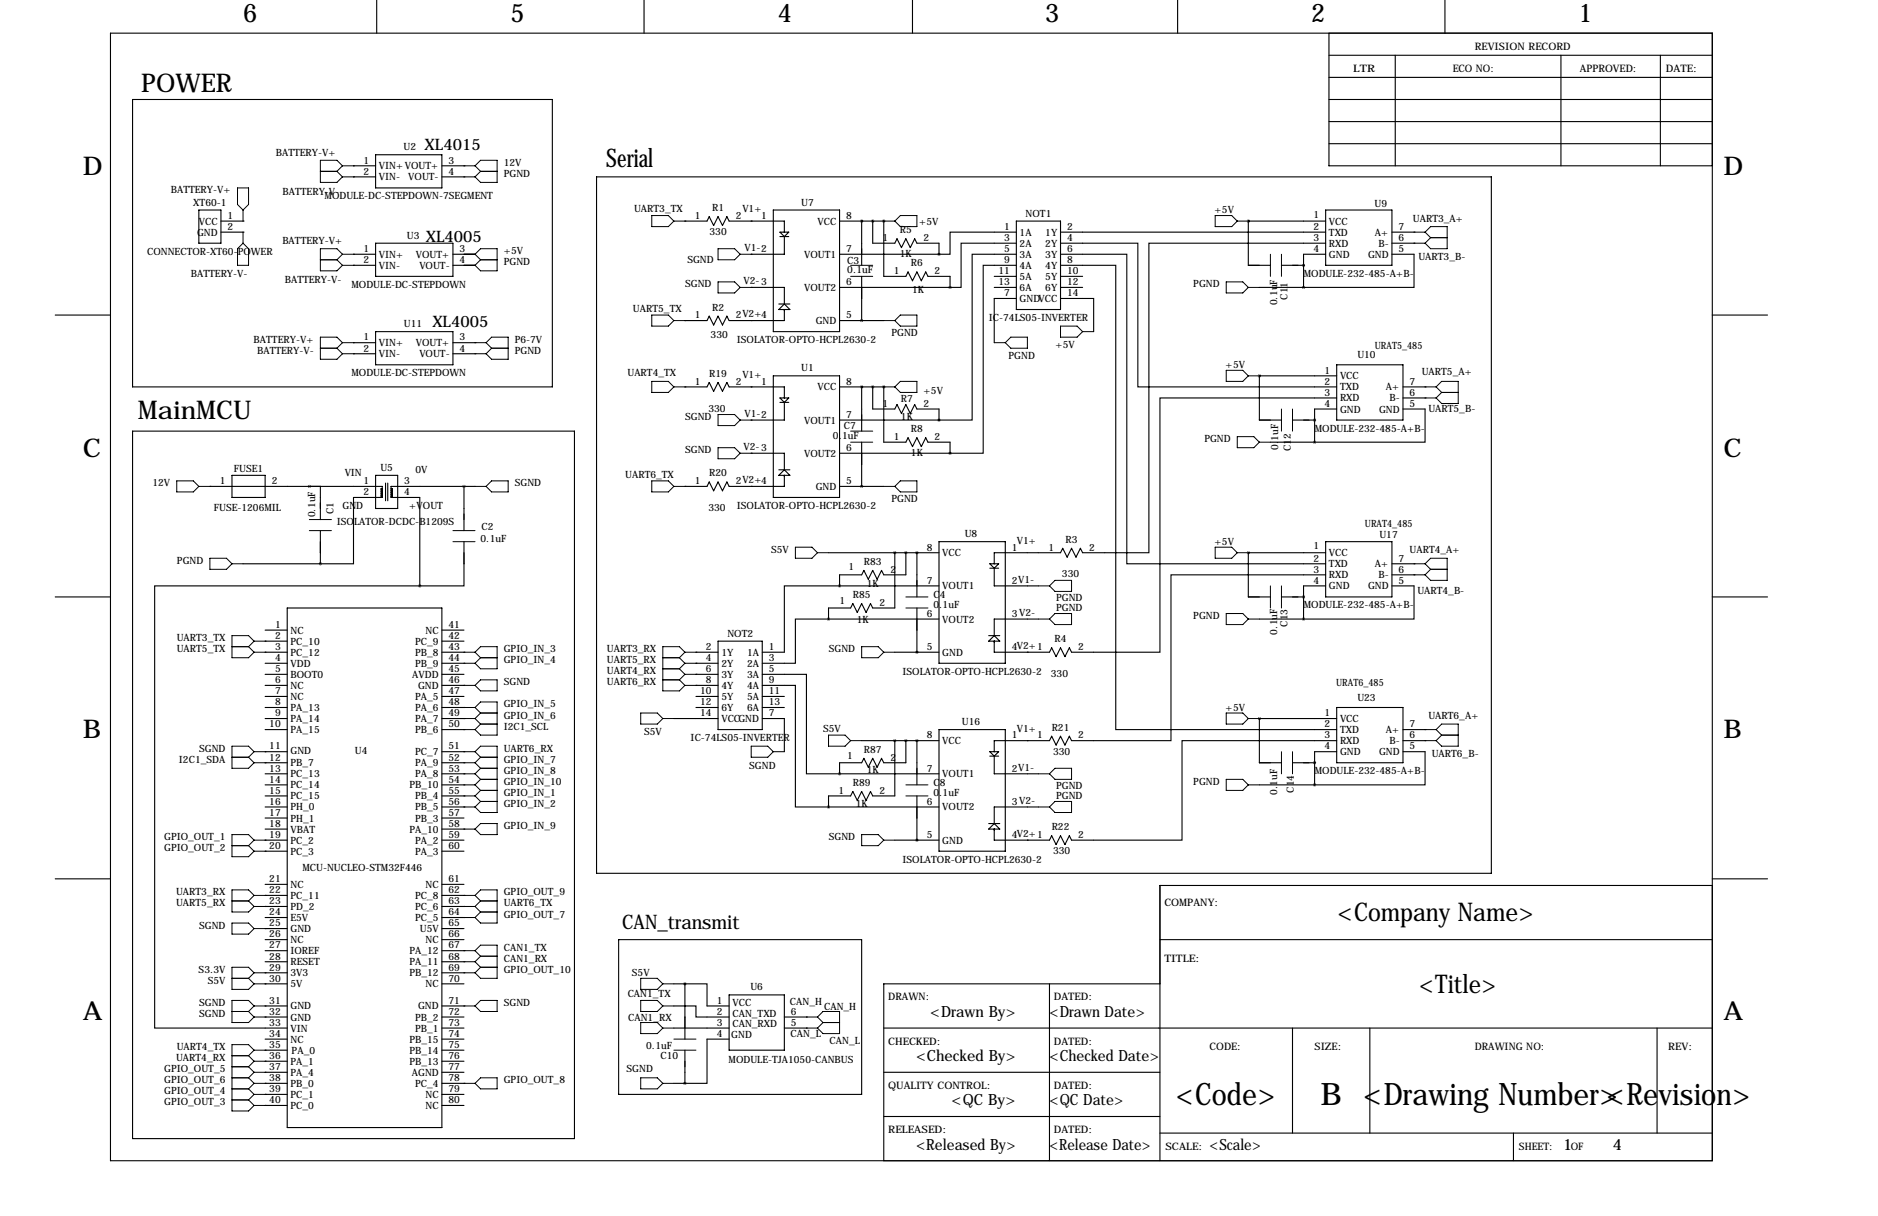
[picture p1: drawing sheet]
<svg xmlns="http://www.w3.org/2000/svg" width="432mm" height="279mm" viewBox="0 0 432 279" stroke-linecap="round" stroke-linejoin="round" font-family="sans-serif">
<g fill="none" stroke="#000" stroke-width=".25">
<path d="M86.6 0v7.6M148.1 0v7.6M209.8 0v7.6M270.8 0v7.6M332.2 0v7.6M25.4 7.6h368.3v259.1h-368.3zM305.6 12.7h88.1M305.6 17.8h88.1M305.6 7.6v30.5h88.1M320.8 12.7v25.4M358.9 12.7v25.4M381.8 12.7v25.4"/>
<path d="M30.5 22.9h96.5v66h-96.5zM81.3 38.1h.1M81.3 38.1h5.1M86.4 35.6h15.2v7.6h-15.2zM101.6 38.1h5.1M106.7 38.1h.1M305.6 22.9h88.1M305.6 27.9h88.1M305.6 33h88.1M45.7 48.3h5.1v7.6h-5.1zM50.8 50.8h5.1M50.8 53.3h5.1"/>
<path d="M55.9 50.8h.1M55.9 53.3h.1M81.3 58.4h.1M81.3 40.6h.1M81.3 40.6h5.1M81.3 58.4h5.1M86.4 55.9h17.7v7.6h-17.7zM101.6 40.6h5.1M104.1 58.4h5.1M106.7 40.6h.1M137.2 40.6h205.7v160.1h-205.7zM157.5 50.8h.1"/>
<path d="M157.5 50.8h5.1l.5-1 1 2 1-2 1 2 1-2 .5 1h12.7v2.5M172.7 58.4h.1M172.7 50.8h.1M177.8 48.3h15.2v27.9h-15.2zM179.3 53.3h2.1l-1.1 1.1zM179.3 54.4h2.1M180.3 54.4v4h-7.6M193 58.4h22.9M193 50.8h10.2M198.1 50.8h.1M198.1 50.8v10.2M200.7 50.8v5.1h5l.5-1 1.1 2 1-2 1 2 1-2 .5 1h5.1v2.5"/>
<path d="M203.2 50.8h.1M203.2 50.8v12.7h5.1l.5-1 1 2 1-2 1 2 1.1-2 .5 1h5v2.5M233.7 53.3h-15.3v5.1h-2.5M233.7 55.9h-12.7v10.1h-2.6M233.7 58.4h-10.2v38.1h-7.6M233.7 50.8h10.1v20.3h-10.1zM243.8 55.9h17.8v33h45.7M243.8 58.4h15.3v71.1h45.7M243.8 53.3h61M287 50.8h.1M287 50.8v10.2h5.1M287 50.8h17.8"/>
<path d="M304.8 55.9h-40.6v71.1h-15.3l-.5-1-1 2-1-2-1 2-1.1-2-.5 1h-15.2v2.5M304.8 58.4h-5.1v7.6M304.8 48.3h15.2v12.7h-15.2zM320 58.4h5.1v7.6h-25.4M320 55.9h5.1M320 53.3h5.1M325.1 53.3h.1M325.1 55.9h.1M12.7 72.4h12.7M81.3 61h.1M81.3 78.7h.1M81.3 61h5.1"/>
<path d="M81.3 78.7h5.1M86.4 76.2h17.7v7.6h-17.7zM104.1 61h5.1M104.1 78.7h5.1M109.2 78.7h.1M157.5 73.7h.1M172.7 66h.1M172.7 73.7h.1M172.7 66h7.6v3.8M179.1 71.1l1.2-1.3 1.3 1.3zM179.1 69.8h2.5M180.3 71.1v2.6h-12.7l-.5-1.1-1 2.1-1-2.1-1 2.1-1-2.1-.5 1.1h-5.1"/>
<path d="M193 73.7h10.2M193 66h25.4M198.1 73.7h.1M198.1 63.5v10.2M228.6 63.5h5.1M228.6 66h5.1M233.7 61h-7.6v43.1h-7.7M233.7 68.6h-5.1v10.1M243.8 68.6h7.7v7.6M243.8 61h12.7v106.6h50.8M243.8 63.5h5.1M243.8 66h5.1"/>
<path d="M289.6 66h10.1M294.6 61h5.1M299.7 61h.1M393.7 72.4h12.7M30.5 99.1h101.6v162.5h-101.6zM81.3 81.3h.1M81.3 81.3h5.1M104.1 81.3h5.1M109.2 81.3h.1M157.5 88.9h.1M157.5 88.9h5.1l.5-1 1 2 1-2 1 2 1-2 .5 1h12.7v2.5M172.7 96.5h.1"/>
<path d="M172.7 88.9h.1M177.8 86.4h15.2v27.9h-15.2zM179.3 91.4h2.1l-1.1 1.1zM179.3 92.5h2.1M180.3 92.5v4h-7.6M193 88.9h10.2M193 96.5h22.9M198.1 88.9h.1M198.1 88.9v10.2M200.7 88.9v5.1h5l.5-1 1.1 2 1-2 1 2 1-2 .5 1h5.1v2.5M203.2 88.9h.1M203.2 88.9v12.7h5.1l.5-1 1 2 1-2 1 2 1.1-2 .5 1h5v2.5"/>
<path d="M289.6 86.4h.1M289.6 86.4v10.1h5M289.6 86.4h17.7M297.2 96.5h5.1M302.3 96.5h.1M307.3 91.4h-40.6v58.5h-20.3l-.5-1.1-1 2.1-1.1-2.1-1 2.1-1-2.1-.5 1.1h-12.7v-2.6M307.3 83.8h15.3v12.7h-15.3zM307.3 94h-5v7.6M322.6 94h5.1v7.6h-25.4M322.6 88.9h5.1M322.6 91.4h5.1M327.7 88.9h.1"/>
<path d="M327.7 91.4h.1M48.3 111.8h.1M48.3 111.8h39.6v.5h-.3v.2h.3v.3h-.3v.2h.3v.3h-.3v.2h.3l-.3 .5h.3v.3h-6.6v15.2h-7.6M53.3 109.2h7.7v5.1h-7.7zM71.1 111.8h2.6v7.6M86.4 109.2h5v7.6h-5zM88.6 111v4.1M89.2 111v4.1M106.7 111.8v10.1M109.2 111.8h-19.3v.5h.3v.2h-.3v.3h.3v.2h-.3v.3h.3v.2h-.3l.3 .5h-.3v.3h6.6v20.3M157.5 111.8h.1M172.7 104.1h.1"/>
<path d="M172.7 111.8h.1M172.7 104.1h7.6v3.8M179.1 107.9h2.5M180.3 107.9l1.3 1.3h-2.5zM180.3 109.2v2.6h-12.7l-.5-1.1-1 2.1-1-2.1-1 2.1-1-2.1-.5 1.1h-5.1M193 111.8h10.2M193 104.1h25.4M198.1 111.8h.1M198.1 101.6v10.2M292.1 101.6h10.2M12.7 137.2h12.7M55.9 129.5h17.8"/>
<path d="M66 139.7h35.6v119.4h-35.6zM73.7 121.9v7.6M96.5 134.6h-60.9v101.6h30.4M106.7 124.5v10.1h-10.2M190.5 127h25.4M193 134.6h-12.7v15.3h-5M193 134.6h22.9M205.7 127v12.7h-5l-.5-1-1.1 2-1-2-1 2-1-2-.5 1h-5.1v2.5M208.3 127v5.1h-5.1l-.5-1-1 2-1-2-1.1 2-1-2-.5 1h-5.1v2.5M210.8 127h.1M210.8 127v10.2M210.8 139.7v10.2"/>
<path d="M215.9 124.5h15.2v27.9h-15.2zM227.6 129.5h2l-1 1.1zM227.6 130.6h2M228.6 130.6v4h10.2M287 127h.1M287 127v10.2h5.1M287 127h17.8M294.6 137.2h5.1M299.7 137.2h.1M304.8 132.1h-35.6v38.1h-22.8l-.5-1-1 2-1.1-2-1 2-1-2-.5 1h-12.7v2.5M304.8 124.5h15.2v12.7h-15.2zM304.8 134.6h-5.1v7.6"/>
<path d="M320 134.6h5.1v7.6h-25.4M320 129.5h5.1M320 132.1h5.1M325.1 129.5h.1M325.1 132.1h.1M393.7 137.2h12.7M61 147.3h.1M61 149.9h.1M61 144.8h5M61 147.3h5M61 149.9h5M61 152.4h5"/>
<path d="M61 154.9h5M61 157.5h5M101.6 144.8h5.1M101.6 147.3h5.1M101.6 149.9h5.1M101.6 152.4h5.1M101.6 154.9h5.1M101.6 157.5h5.1M106.7 157.5h.1M106.7 149.9h.1M106.7 152.4h.1M160 149.9h.1"/>
<path d="M160 152.4h.1M160 154.9h.1M160 157.5h.1M160 149.9h5.1M160 152.4h5.1M160 154.9h5.1M160 157.5h5.1M165.1 147.3h10.2v20.3h-10.2zM175.3 154.9h10.1v22.9h7.6M175.3 157.5h7.6v27.9h7.6M190.5 142.2h-7.6v10.2h-7.6M190.5 142.2h25.4"/>
<path d="M205.7 149.9h10.2M210.8 149.9h.1M227.3 146h2.6M228.6 146l1.3 1.3h-2.6zM236.2 149.9h.1M238.8 142.2h-10.2v3.8M289.6 142.2h10.1M61 172.7h.1M61 175.3h.1M61 160h5M61 162.6h5M61 165.1h5"/>
<path d="M61 167.6h5M61 172.7h5M61 175.3h5M61 177.8h5M101.6 160h5.1M101.6 162.6h5.1M101.6 165.1h5.1M101.6 167.6h5.1M101.6 172.7h5.1M101.6 175.3h5.1M101.6 177.8h5.1M106.7 167.6h.1"/>
<path d="M106.7 172.7h.1M106.7 162.6h.1M106.7 165.1h.1M106.7 175.3h.1M106.7 177.8h.1M154.9 165.1h10.2M160 160h5.1M160 162.6h5.1M175.3 160h5M175.3 162.6h5M175.3 165.1h5v7.6M193 177.8h22.9"/>
<path d="M198.1 170.2h17.8M205.7 170.2v12.7h-5l-.5-1-1.1 2-1-2-1 2-1-2-.5 1h-5.1v2.5M208.3 170.2v5.1h-5.1l-.5-1.1-1 2.1-1-2.1-1.1 2.1-1-2.1-.5 1.1h-5.1v2.5M210.8 170.2h.1M210.8 170.2v10.1M215.9 167.6h15.2v28h-15.2zM227.6 172.7h2l-1 1zM227.6 173.7h2M228.6 173.7v4.1h10.2M236.2 170.2h.1M289.6 165.1h.1M289.6 165.1h17.7"/>
<path d="M289.6 165.1v10.2h5M297.2 175.3h5.1M302.3 175.3h.1M307.3 170.2h-35.5v22.8h-25.4l-.5-1-1 2.1-1.1-2.1-1 2.1-1-2.1-.5 1h-12.7v-2.5M307.3 162.6h15.3v12.7h-15.3zM307.3 172.7h-5v7.6M322.6 172.7h5.1v7.6h-25.4M322.6 167.6h5.1M322.6 170.2h5.1M327.7 167.6h.1M327.7 170.2h.1M61 193h.1"/>
<path d="M61 195.6h.1M61 180.3h5M61 182.9h5M61 185.4h5M61 188h5M61 190.5h5M61 193h5M61 195.6h5M101.6 180.3h5.1M101.6 182.9h5.1M101.6 185.4h5.1M101.6 188h5.1"/>
<path d="M101.6 190.5h5.1M101.6 193h5.1M101.6 195.6h5.1M106.7 182.9h.1M106.7 185.4h.1M106.7 190.5h.1M106.7 180.3h.1M190.5 185.4h25.4M205.7 193h10.2M210.8 193h.1M210.8 182.9v10.1M227.3 189.2h2.6"/>
<path d="M228.6 189.2l1.3 1.3h-2.6zM236.2 193h.1M238.8 185.4h-10.2v3.8M289.6 180.3h12.7M12.7 201.9h12.7M61 213.4h.1M61 205.7h.1M61 208.3h.1M61 215.9h5M61 203.2h5M61 205.7h5M61 208.3h5"/>
<path d="M61 210.8h5M61 213.4h5M61 218.4h5M101.6 215.9h5.1M101.6 203.2h5.1M101.6 205.7h5.1M101.6 208.3h5.1M101.6 210.8h5.1M101.6 213.4h5.1M101.6 218.4h5.1M106.7 218.4h.1M106.7 208.3h.1"/>
<path d="M106.7 210.8h.1M106.7 205.7h.1M142.2 215.9h55.9v35.6h-55.9zM266.7 215.9h127M393.7 203.5h-127v63.2M393.7 201.9h12.7M61 231.1h.1M61 233.7h.1M61 226.1h.1M61 223.5h.1M61 226.1h5M61 221h5"/>
<path d="M61 223.5h5M61 231.1h5M61 233.7h5M61 238.8h5M101.6 236.2h5.1M101.6 226.1h5.1M101.6 221h5.1M101.6 223.5h5.1M101.6 231.1h5.1M101.6 233.7h5.1M101.6 238.8h5.1M106.7 231.1h.1"/>
<path d="M106.7 221h.1M106.7 223.5h.1M154.9 231.1h5.1v2.6h7.6M154.9 236.2h12.7M154.9 226.1h2.6M157.5 226.1h5.1v5h5M157.5 226.1v12.7M167.6 238.8h-5v10.1h-5.1M167.6 228.6h12.7v12.7h-12.7zM180.3 236.2h5.1M180.3 233.7h5.1M185.4 233.7h.1"/>
<path d="M185.4 236.2h.1M203.2 236.2h190.5M241.3 226.1v40.6M266.7 226.1h-63.5v40.6M297.2 236.2v24.1M315 236.2v24.1M381 236.2v24.1M61 241.3h.1M61 243.8h.1M61 254h.1M61 251.5h.1M61 246.4h.1"/>
<path d="M61 248.9h.1M61 246.4h5M61 251.5h5M61 241.3h5M61 243.8h5M61 248.9h5M61 254h5M101.6 246.4h5.1M101.6 251.5h5.1M101.6 241.3h5.1M101.6 243.8h5.1M101.6 248.9h5.1"/>
<path d="M101.6 254h5.1M106.7 248.9h.1M154.9 248.9h2.6M157.5 241.3v7.6M203.2 246.4h63.5M203.2 256.5h63.5M266.7 260.3h127M348 260.3v6.4"/>
</g>
<g fill="none" stroke="#000" stroke-width=".23">
<path d="M73.7 39.4h3.8M77.5 39.4l1.2 1.2M78.7 38.1h2.6M78.7 38.1l-1.2 1.3M78.7 38.1l-1.2-1.3h-3.8v5.1h3.8l1.2-1.3M106.7 38.1h2.5M109.2 38.1l1.3-1.3h3.8v5.1h-3.8l-1.3-1.3M109.2 38.1l1.3 1.3M110.5 39.4h3.8M110.5 39.4l-1.3 1.2M54.6 57.2l1.3-1.3 1.2 1.3v3.8h-2.5zM54.6 43.2h2.5v3.8l-1.2 1.3-1.3-1.3z"/>
<path d="M55.9 48.3v2.5M55.9 53.3v2.6M73.7 59.7h3.8M77.5 59.7l1.2 1.3M78.7 58.4l-1.2-1.2h-3.8v5h3.8l1.2-1.2M78.7 40.6h2.6M78.7 58.4h2.6M78.7 58.4l-1.2 1.3M106.7 40.6h2.5M106.7 58.4h2.5M109.2 58.4l1.3-1.2h3.8v5h-3.8l-1.3-1.2M109.2 58.4l1.3 1.3"/>
<path d="M110.5 59.7h3.8M110.5 59.7l-1.3 1.3M149.9 49.5h3.8l1.2 1.3-1.2 1.3h-3.8zM154.9 50.8h2.6M165.1 57.2h3.8l1.3 1.2-1.3 1.3h-3.8zM170.2 58.4h2.5M203.2 50.8h2.5M207 49.5h3.8v2.6h-3.8l-1.3-1.3zM279.4 49.5h3.8l1.3 1.3-1.3 1.3h-3.8zM284.5 50.8h2.5M292.1 58.4v5.1M294.6 58.4v5.1"/>
<path d="M325.1 53.3h2.6M325.1 55.9h2.6M327.7 53.3l1.2-1.2h3.8v5.1h-3.8l-1.2-1.3M327.7 53.3l1.2 1.3M328.9 54.6h3.8M328.9 54.6l-1.2 1.3M78.7 61h2.6M78.7 78.7l-1.2-1.2h-3.8v5h3.8l1.2-1.2M78.7 78.7h2.6M78.7 78.7l-1.2 1.3M106.7 61h2.5M109.2 78.7h2.6"/>
<path d="M111.8 78.7l1.2-1.2h3.8v5h-3.8l-1.2-1.2M111.8 78.7l1.2 1.3M149.9 72.4h3.8l1.2 1.3-1.2 1.2h-3.8zM154.9 73.7h2.6M165.1 64.8h3.8l1.3 1.2-1.3 1.3h-3.8zM170.2 66h2.5M195.6 61h5.1M195.6 63.5h5.1M203.2 73.7h2.5M207 72.4h3.8v2.5h-3.8l-1.3-1.2zM228.6 78.7h2.5M232.4 77.5h3.8v2.5h-3.8l-1.3-1.3z"/>
<path d="M243.8 74.9h3.8l1.3 1.3-1.3 1.3h-3.8zM248.9 76.2h2.6M281.9 64.8h3.9l1.2 1.2-1.2 1.3h-3.9zM287 66h2.6M73.7 80h3.8M77.5 80l1.2 1.3M78.7 81.3h2.6M109.2 81.3h2.6M113 80h3.8M113 80l-1.2 1.3M149.9 87.6h3.8l1.2 1.3-1.2 1.3h-3.8zM154.9 88.9h2.6"/>
<path d="M165.1 95.2h3.8l1.3 1.3-1.3 1.3h-3.8zM170.2 96.5h2.5M195.6 99.1h5.1M203.2 88.9h2.5M205.7 88.9l1.3-1.3h3.8v2.6h-3.8zM281.9 85.1h3.9l1.2 1.3-1.2 1.2h-3.9zM287 86.4h2.6M294.6 94v5.1M297.2 94v5.1M327.7 88.9h2.5M327.7 91.4h2.5M330.2 88.9l1.3-1.3h3.8v5.1h-3.8l-1.3-1.3"/>
<path d="M330.2 88.9l1.3 1.3M331.5 90.2l-1.3 1.2M331.5 90.2h3.8M40.6 110.5h3.8l1.3 1.3-1.3 1.2h-3.8zM45.7 111.8h2.6M71.1 119.4h5.1M109.2 111.8h2.6M111.8 111.8l1.2-1.3h3.8v2.5h-3.8zM149.9 110.5h3.8l1.2 1.3-1.2 1.2h-3.8zM154.9 111.8h2.6M165.1 102.9h3.8l1.3 1.2-1.3 1.3h-3.8zM170.2 104.1h2.5"/>
<path d="M195.6 101.6h5.1M203.2 111.8h2.5M207 110.5h3.8v2.5h-3.8l-1.3-1.2zM284.5 100.3h3.8l1.3 1.3-1.3 1.3h-3.8zM289.6 101.6h2.5M48.3 128.3h3.8l1.2 1.2-1.2 1.3h-3.8zM53.3 129.5h2.6M71.1 121.9h5.1M104.1 121.9h5.1M104.1 124.5h5.1M182.9 125.7h3.8l1.3 1.3-1.3 1.3h-3.8zM188 127h2.5"/>
<path d="M208.3 137.2h5.1M208.3 139.7h5.1M238.8 134.6h2.5M242.6 133.3h3.8v2.6h-3.8l-1.3-1.3zM279.4 125.7h3.8l1.3 1.3-1.3 1.3h-3.8zM284.5 127h2.5M292.1 134.6v5.1M294.6 134.6v5.1M325.1 129.5h2.6M325.1 132.1h2.6M327.7 129.5l1.2-1.2h3.8v5h-3.8l-1.2-1.2M327.7 129.5l1.2 1.3"/>
<path d="M328.9 130.8h3.8M328.9 130.8l-1.2 1.3M53.3 148.6h3.8M57.1 148.6l1.3 1.3M58.4 147.3l-1.3-1.3h-3.8v5.1h3.8l1.3-1.2M58.4 147.3h2.6M58.4 147.3l-1.3 1.3M58.4 149.9h2.6M106.7 157.5h2.5M106.7 149.9h2.5M106.7 152.4h2.5M109.2 149.9l1.3-1.3h3.8v5.1h-3.8l-1.3-1.3"/>
<path d="M109.2 149.9l1.3 1.2M110.5 156.2h3.8v2.6h-3.8l-1.3-1.3zM110.5 151.1h3.8M110.5 151.1l-1.3 1.3M152.4 156.2h3.8M152.4 151.1h3.8M152.4 153.7h3.8M156.2 151.1l1.3 1.3M156.2 153.7l1.3 1.2M156.2 156.2l1.3 1.3M157.5 157.5h2.5M157.5 149.9l-1.3-1.3h-3.8v10.2h3.8l1.3-1.3"/>
<path d="M157.5 149.9h2.5M157.5 152.4h2.5M157.5 154.9l-1.3 1.3M157.5 152.4l-1.3 1.3M157.5 149.9l-1.3 1.2M157.5 154.9h2.5M198.1 148.6h3.8l1.3 1.3-1.3 1.2h-3.8zM203.2 149.9h2.5M238.8 142.2h2.5M242.6 141h3.8v2.5h-3.8l-1.3-1.3zM281.9 141h3.9l1.2 1.2-1.2 1.3h-3.9zM287 142.2h2.6"/>
<path d="M53.3 174h3.8M57.1 174l1.3 1.3M58.4 172.7h2.6M58.4 172.7l-1.3 1.3M58.4 172.7l-1.3-1.3h-3.8v5.1h3.8l1.3-1.2M58.4 175.3h2.6M106.7 172.7h2.5M106.7 167.6h2.5M106.7 175.3h2.5M106.7 162.6h2.5M106.7 165.1h2.5M106.7 177.8h2.5"/>
<path d="M109.2 162.6l1.3-1.3h3.8v7.6h-3.8l-1.3-1.3M109.2 172.7l1.3-1.3h3.8v15.3h-3.8l-1.3-1.3M109.2 172.7l1.3 1.3M109.2 162.6l1.3 1.2M109.2 165.1l1.3 1.3M109.2 175.3l1.3 1.2M109.2 177.8l1.3 1.3M110.5 174h3.8M110.5 179.1l-1.3 1.2M110.5 166.4h3.8M110.5 166.4l-1.3 1.2M110.5 176.5h3.8"/>
<path d="M110.5 174l-1.3 1.3M110.5 163.8h3.8M110.5 163.8l-1.3 1.3M110.5 179.1h3.8M110.5 176.5l-1.3 1.3M147.3 163.8h3.8l1.3 1.3-1.3 1.3h-3.8zM152.4 165.1h2.5M172.7 171.4h3.8l1.3 1.3-1.3 1.3h-3.8zM177.8 172.7h2.5M190.5 168.9h3.8l1.3 1.3-1.3 1.2h-3.8zM195.6 170.2h2.5M238.8 177.8h2.5"/>
<path d="M242.6 176.5h3.8v2.6h-3.8l-1.3-1.3zM281.9 163.8h3.9l1.2 1.3-1.2 1.3h-3.9zM281.9 179.1h3.9l1.2 1.2-1.2 1.3h-3.9zM287 165.1h2.6M294.6 172.7v5.1M297.2 172.7v5.1M327.7 167.6h2.5M327.7 170.2h2.5M330.2 167.6l1.3-1.2h3.8v5h-3.8l-1.3-1.2M330.2 167.6l1.3 1.3M331.5 168.9h3.8M331.5 168.9l-1.3 1.3"/>
<path d="M53.3 194.3h3.8M57.1 194.3l1.3 1.3M58.4 193l-1.3-1.2h-3.8v5h3.8l1.3-1.2M58.4 193h2.6M58.4 193l-1.3 1.3M58.4 195.6h2.6M106.7 180.3h2.5M106.7 182.9h2.5M106.7 185.4h2.5M106.7 190.5h2.5M109.2 182.9l1.3 1.2M109.2 180.3l1.3 1.3"/>
<path d="M110.5 189.2h3.8v2.6h-3.8l-1.3-1.3zM110.5 181.6l-1.3 1.3M110.5 184.1h3.8M110.5 181.6h3.8M110.5 184.1l-1.3 1.3M198.1 191.8h3.8l1.3 1.2-1.3 1.3h-3.8zM203.2 193h2.5M208.3 180.3h5.1M208.3 182.9h5.1M238.8 185.4h2.5M242.6 184.1h3.8v2.6h-3.8l-1.3-1.3zM287 180.3h2.6"/>
<path d="M53.3 212.1h3.8l1.3 1.3-1.3 1.2h-3.8zM53.3 207h3.8M57.1 207l1.3 1.3M58.4 205.7l-1.3-1.2h-3.8v5h3.8l1.3-1.2M58.4 213.4h2.6M58.4 205.7h2.6M58.4 205.7l-1.3 1.3M58.4 208.3h2.6M106.7 218.4h2.5M106.7 205.7h2.5M106.7 208.3h2.5M106.7 210.8h2.5"/>
<path d="M109.2 205.7l1.3-1.2h3.8v7.6h-3.8l-1.3-1.3M109.2 218.4l1.3-1.2h3.8v7.6h-3.8l-1.3-1.3M109.2 218.4l1.3 1.3M109.2 208.3l1.3 1.2M109.2 205.7l1.3 1.3M110.5 219.7h3.8M110.5 219.7l-1.3 1.3M110.5 207h3.8M110.5 209.5h3.8M110.5 207l-1.3 1.3M110.5 209.5l-1.3 1.3M53.3 232.4h3.8"/>
<path d="M53.3 224.8h3.8M57.1 232.4l1.3 1.3M57.1 224.8l1.3 1.3M58.4 231.1h2.6M58.4 231.1l-1.3-1.2h-3.8v5h3.8l1.3-1.2M58.4 223.5l-1.3-1.3h-3.8v5.1h3.8l1.3-1.2M58.4 231.1l-1.3 1.3M58.4 233.7h2.6M58.4 226.1h2.6M58.4 223.5h2.6M58.4 223.5l-1.3 1.3M106.7 231.1h2.5"/>
<path d="M106.7 221h2.5M106.7 223.5h2.5M109.2 231.1l1.3-1.2h3.8v2.5h-3.8zM109.2 221l1.3 1.2M110.5 222.2h3.8M110.5 222.2l-1.3 1.3M147.3 229.9h3.8l1.3 1.2-1.3 1.3h-3.8zM147.3 234.9h3.8l1.3 1.3-1.3 1.3h-3.8zM147.3 224.8h3.8l1.3 1.3-1.3 1.2h-3.8zM152.4 231.1h2.5M152.4 226.1h2.5M152.4 236.2h2.5"/>
<path d="M154.9 238.8h5.1M185.4 233.7h2.6M185.4 236.2h2.6M188 233.7l1.2-1.3h3.8v5.1h-3.8l-1.2-1.3M188 233.7l1.2 1.2M189.2 234.9h3.8M189.2 234.9l-1.2 1.3M53.3 242.6h3.8M53.3 245.1h3.8M53.3 252.7h3.8M53.3 250.2h3.8M53.3 247.6h3.8"/>
<path d="M57.1 242.6l1.3 1.2M57.1 252.7l1.3 1.3M57.1 250.2l1.3 1.3M57.1 245.1l1.3 1.3M57.1 247.6l1.3 1.3M58.4 241.3h2.6M58.4 241.3l-1.3-1.3h-3.8v15.3h3.8l1.3-1.3M58.4 241.3l-1.3 1.3M58.4 243.8h2.6M58.4 243.8l-1.3 1.3M58.4 254h2.6M58.4 251.5h2.6"/>
<path d="M58.4 251.5l-1.3 1.2M58.4 246.4h2.6M58.4 246.4l-1.3 1.2M58.4 248.9h2.6M58.4 248.9l-1.3 1.3M106.7 248.9h2.5M109.2 248.9l1.3-1.3h3.8v2.6h-3.8zM147.3 247.6h3.8l1.3 1.3-1.3 1.3h-3.8zM152.4 248.9h2.5M154.9 241.3h5.1"/>
</g>
<path d="M73.6 129.5a.05 .05 0 0 0 .1 0 .05 .05 0 0 0-.1 0zM302.2 96.5a.05 .05 0 0 0 .1 0 .05 .05 0 0 0-.1 0zM302.2 101.6a.05 .05 0 0 0 .1 0 .05 .05 0 0 0-.1 0zM289.5 86.4a.05 .05 0 0 0 .1 0 .05 .05 0 0 0-.1 0zM289.5 165.1a.05 .05 0 0 0 .1 0 .05 .05 0 0 0-.1 0zM302.2 175.3a.05 .05 0 0 0 .1 0 .05 .05 0 0 0-.1 0zM302.2 180.3a.05 .05 0 0 0 .1 0 .05 .05 0 0 0-.1 0zM200.6 50.8a.05 .05 0 0 0 .1 0 .05 .05 0 0 0-.1 0zM218.4 66a.05 .05 0 0 0 .1 0 .05 .05 0 0 0-.1 0zM200.6 88.9a.05 .05 0 0 0 .1 0 .05 .05 0 0 0-.1 0zM218.4 104.1a.05 .05 0 0 0 .1 0 .05 .05 0 0 0-.1 0zM193 134.6a.05 .05 0 0 0 .1 0 .05 .05 0 0 0-.1 0zM205.7 127a.05 .05 0 0 0 .1 0 .05 .05 0 0 0-.1 0zM193 177.8a.05 .05 0 0 0 .1 0 .05 .05 0 0 0-.1 0zM205.7 170.2a.05 .05 0 0 0 .1 0 .05 .05 0 0 0-.1 0z" fill="#000" stroke="#000" stroke-width=".63"/>
<g font-size="7.1">
<text x="270.3" y="254">&lt;Code&gt;</text>
<text x="303.6" y="254">B &lt;Drawing Number&gt;&lt;Revision&gt;</text>
</g>
<g font-size="5.9">
<text x="55.9" y="5.1">6</text>
<text x="117.3" y="5.1">5</text>
<text x="178.8" y="5.1">4</text>
<text x="240.3" y="5.1">3</text>
<text x="301.5" y="5.1">2</text>
<text x="363" y="5.1">1</text>
<text x="32.5" y="21.1">POWER</text>
<text x="19" y="40.1">D</text>
<text x="139.4" y="38.4">Serial</text>
<text x="396.2" y="40.1">D</text>
<text x="31.7" y="96.3">MainMCU</text>
<text x="19" y="104.9">C</text>
<text x="396.2" y="104.9">C</text>
<text x="19" y="169.7">B</text>
<text x="396.2" y="169.7">B</text>
<text x="307.5" y="211.6">&lt;Company Name&gt;</text>
<text x="326.3" y="228.1">&lt;Title&gt;</text>
<text x="19" y="234.4">A</text>
<text x="396.2" y="234.4">A</text>
</g>
<text font-size="4.6" x="143.1" y="213.6">CAN_transmit</text>
<g font-size="3.6">
<text x="97.6" y="34.4">XL4015</text>
<text x="97.9" y="55.5">XL4005</text>
<text x="99.4" y="75.1">XL4005</text>
<text x="213.9" y="233.7">&lt;Drawn By&gt;</text>
<text x="241.3" y="233.7">&lt;Drawn Date&gt;</text>
<text x="210.6" y="243.8">&lt;Checked By&gt;</text>
<text x="241.3" y="243.8">&lt;Checked Date&gt;</text>
<text x="218.8" y="254">&lt;QC By&gt;</text>
<text x="241.3" y="254">&lt;QC Date&gt;</text>
<text x="210.6" y="264.1">&lt;Released By&gt;</text>
<text x="241.3" y="264.1">&lt;Release Date&gt;</text>
<text x="278.1" y="264.1">&lt;Scale&gt;</text>
<text x="359.4" y="264.1">1</text>
<text x="370.8" y="264.1">4</text>
</g>
<g font-size="2.4">
<text x="339.1" y="11.4">REVISION RECORD</text>
<text x="311.1" y="16.5">LTR</text>
<text x="334" y="16.5">ECO NO:</text>
<text x="363.2" y="16.5">APPROVED:</text>
<text x="383" y="16.5">DATE:</text>
<text x="267.7" y="208.3">COMPANY:</text>
<text x="267.7" y="221">TITLE:</text>
<text x="204.2" y="229.9">DRAWN:</text>
<text x="242.3" y="229.9">DATED:</text>
<text x="204.2" y="240">CHECKED:</text>
<text x="242.3" y="240">DATED:</text>
<text x="278.1" y="241.3">CODE:</text>
<text x="302.3" y="241.3">SIZE:</text>
<text x="339.1" y="241.3">DRAWING NO:</text>
<text x="383.5" y="241.3">REV:</text>
<text x="204.2" y="250.2">QUALITY CONTROL:</text>
<text x="242.3" y="250.2">DATED:</text>
<text x="204.2" y="260.3">RELEASED:</text>
<text x="242.3" y="260.3">DATED:</text>
<text x="268" y="264.2">SCALE:</text>
<text x="349.2" y="264.2">SHEET:</text>
<text x="361.1" y="264.2">OF</text>
</g>
<g font-size="2.3">
<text x="63.4" y="35.8">BATTERY-V+</text>
<text x="92.8" y="34.5">U2</text>
<text x="83.6" y="37.6">1</text>
<text x="83.6" y="40.1">2</text>
<text x="87.1" y="38.9">VIN+VOUT+</text>
<text x="87.1" y="41.4">VIN-</text>
<text x="93.9" y="41.4">VOUT-</text>
<text x="103.1" y="37.6">3</text>
<text x="103.1" y="40.1">4</text>
<text x="115.8" y="38.1">12V</text>
<text x="115.8" y="40.6">PGND</text>
<text x="39.3" y="44.3">BATTERY-V+</text>
<text x="44.4" y="47.2">XT60-1</text>
<text x="65" y="44.7">BATTERY-V-</text>
<text x="74.6" y="45.8">MODULE-DC-STEPDOWN-7SEGMENT</text>
<text x="184.2" y="47.2">U7</text>
<text x="316.1" y="47.5">U9</text>
<text x="45.7" y="51.6">VCC</text>
<text x="52.3" y="50.3">1</text>
<text x="52.3" y="52.8">2</text>
<text x="145.8" y="48.8">UART3_TX</text>
<text x="159.8" y="50.3">1</text>
<text x="163.1" y="53.9">330</text>
<text x="163.7" y="48.5">R1</text>
<text x="169.2" y="50.3">2</text>
<text x="170.7" y="48.8">V1+</text>
<text x="175" y="50.3">1</text>
<text x="188" y="51.6">VCC</text>
<text x="194.6" y="50.3">8</text>
<text x="206.9" y="53.6">R5</text>
<text x="211.3" y="51.7">+5V</text>
<text x="230.9" y="52.8">1</text>
<text x="235.8" y="49.8">NOT1</text>
<text x="245.4" y="52.8">2</text>
<text x="279.2" y="49">+5V</text>
<text x="302" y="50">1</text>
<text x="302" y="52.8">2</text>
<text x="305.6" y="51.6">VCC</text>
<text x="321.6" y="52.8">7</text>
<text x="324.9" y="51.1">UART3_A+</text>
<text x="33.8" y="58.5">CONNECTOR-XT60-POWER</text>
<text x="45.3" y="54.1">GND</text>
<text x="64.9" y="56.1">BATTERY-V+</text>
<text x="83.6" y="57.9">1</text>
<text x="87.1" y="59.2">VIN+</text>
<text x="93.5" y="54.9">U3</text>
<text x="95.6" y="59.2">VOUT+</text>
<text x="105.7" y="57.9">3</text>
<text x="115.8" y="58.4">+5V</text>
<text x="171.2" y="57.7">V1-2</text>
<text x="184.9" y="59.2">VOUT1</text>
<text x="194.6" y="57.9">7</text>
<text x="202.9" y="55.4">1</text>
<text x="206.9" y="59">1K</text>
<text x="212.3" y="55.4">2</text>
<text x="230.9" y="55.4">3</text>
<text x="230.9" y="57.9">5</text>
<text x="234.4" y="54.1">1A</text>
<text x="234.4" y="56.7">2A</text>
<text x="234.4" y="59.2">3A</text>
<text x="240.3" y="54.1">1Y</text>
<text x="240.3" y="56.7">2Y</text>
<text x="240.3" y="59.2">3Y</text>
<text x="245.4" y="55.4">4</text>
<text x="245.4" y="57.9">6</text>
<text x="302" y="55.4">3</text>
<text x="302" y="57.9">4</text>
<text x="305.6" y="54.1">TXD</text>
<text x="305.6" y="56.7">RXD</text>
<text x="305.6" y="59.2">GND</text>
<text x="314.6" y="59.2">GND</text>
<text x="316.1" y="54.1">A+</text>
<text x="316.9" y="56.7">B-</text>
<text x="321.6" y="55.4">6</text>
<text x="321.6" y="57.9">5</text>
<text x="326.1" y="59.7">UART3_B-</text>
<text x="43.9" y="63.6">BATTERY-V-</text>
<text x="65.5" y="65">BATTERY-V-</text>
<text x="83.6" y="60.5">2</text>
<text x="87.1" y="61.8">VIN-</text>
<text x="96.4" y="61.8">VOUT-</text>
<text x="105.7" y="60.5">4</text>
<text x="115.8" y="61">PGND</text>
<text x="158" y="60.5">SGND</text>
<text x="170.9" y="65.3">V2-3</text>
<text x="194.6" y="65.5">6</text>
<text x="194.8" y="60.7">C3</text>
<text x="194.8" y="62.8">0.1uF</text>
<text x="205.5" y="63">1</text>
<text x="209.4" y="61.2">R6</text>
<text x="214.9" y="63">2</text>
<text x="229.6" y="65.5">13</text>
<text x="229.6" y="63">11</text>
<text x="230.9" y="60.5">9</text>
<text x="234.4" y="64.3">5A</text>
<text x="234.4" y="61.8">4A</text>
<text x="240.3" y="64.3">5Y</text>
<text x="240.3" y="61.8">4Y</text>
<text x="245.4" y="65.5">12</text>
<text x="245.4" y="63">10</text>
<text x="245.4" y="60.5">8</text>
<text x="299.8" y="63.6">MODULE-232-485-A+B-</text>
<text x="80.8" y="66.1">MODULE-DC-STEPDOWN</text>
<text x="145.5" y="71.6">UART5_TX</text>
<text x="157.5" y="66">SGND</text>
<text x="163.7" y="71.4">R2</text>
<text x="184.9" y="66.8">VOUT2</text>
<text x="209.7" y="67.4">1K</text>
<text x="230.9" y="68.1">7</text>
<text x="234.4" y="69.4">GNDVCC</text>
<text x="234.4" y="66.8">6A</text>
<text x="240.3" y="66.8">6Y</text>
<text x="245.4" y="68.1">14</text>
<text x="274.4" y="66">PGND</text>
<text x="293.6" y="70.2" transform="rotate(-90 293.6 70.2)">0.1uF</text>
<text x="296" y="68.8" transform="rotate(-90 296 68.8)">C11</text>
<text x="92.9" y="75.2">U11</text>
<text x="159.8" y="73.2">1</text>
<text x="163.4" y="77.6">330</text>
<text x="169.2" y="73.2">2V2+4</text>
<text x="187.6" y="74.5">GND</text>
<text x="194.6" y="73.2">5</text>
<text x="205" y="77.2">PGND</text>
<text x="227.4" y="73.7">IC-74LS05-INVERTER</text>
<text x="58.3" y="78.7">BATTERY-V+</text>
<text x="59.1" y="81.3">BATTERY-V-</text>
<text x="83.6" y="78.2">1</text>
<text x="83.6" y="80.8">2</text>
<text x="87.1" y="79.5">VIN+</text>
<text x="87.1" y="82.1">VIN-</text>
<text x="95.6" y="79.5">VOUT+</text>
<text x="96.4" y="82.1">VOUT-</text>
<text x="105.7" y="78.2">3</text>
<text x="105.7" y="80.8">4</text>
<text x="118.4" y="81.3">PGND</text>
<text x="118.4" y="78.7">P6-7V</text>
<text x="169.4" y="78.8">ISOLATOR-OPTO-HCPL2630-2</text>
<text x="231.9" y="82.5">PGND</text>
<text x="242.7" y="80">+5V</text>
<text x="312.1" y="82.3">U10</text>
<text x="316.1" y="80.1">URAT5_485</text>
<text x="80.8" y="86.4">MODULE-DC-STEPDOWN</text>
<text x="144.3" y="86.4">UART4_TX</text>
<text x="159.8" y="88.4">1</text>
<text x="163.1" y="86.6">R19</text>
<text x="169.2" y="88.4">2</text>
<text x="170.7" y="86.9">V1+</text>
<text x="175" y="88.4">1</text>
<text x="184.2" y="85.3">U1</text>
<text x="188" y="89.7">VCC</text>
<text x="194.6" y="88.4">8</text>
<text x="281.8" y="84.6">+5V</text>
<text x="304.5" y="85.9">1</text>
<text x="304.5" y="88.4">2</text>
<text x="308.1" y="87.2">VCC</text>
<text x="308.1" y="89.7">TXD</text>
<text x="318.7" y="89.7">A+</text>
<text x="324.1" y="88.4">7</text>
<text x="326.9" y="86.1">UART5_A+</text>
<text x="162.9" y="94.6">330</text>
<text x="171.2" y="95.8">V1-2</text>
<text x="202.9" y="93.5">1</text>
<text x="207.2" y="92.5">R7</text>
<text x="212.3" y="93.5">2</text>
<text x="212.3" y="90.5">+5V</text>
<text x="304.5" y="90.9">3</text>
<text x="304.5" y="93.5">4</text>
<text x="308.1" y="92.2">RXD</text>
<text x="308.1" y="94.8">GND</text>
<text x="317.1" y="94.8">GND</text>
<text x="319.5" y="92.2">B-</text>
<text x="324.1" y="90.9">6</text>
<text x="324.1" y="93.5">5</text>
<text x="328.4" y="94.7">UART5_B-</text>
<text x="157.5" y="96.5">SGND</text>
<text x="184.9" y="97.3">VOUT1</text>
<text x="191.5" y="100.9">0.1uF</text>
<text x="194.1" y="98.6">C7</text>
<text x="194.6" y="96">7</text>
<text x="205.5" y="101.1">1</text>
<text x="207.2" y="96.6">1K</text>
<text x="209.4" y="99.3">R8</text>
<text x="214.9" y="101.1">2</text>
<text x="276.9" y="101.6">PGND</text>
<text x="302.3" y="99.1">MODULE-232-485-A+B-</text>
<text x="157.5" y="104.1">SGND</text>
<text x="170.9" y="103.4">V2-3</text>
<text x="184.9" y="104.9">VOUT2</text>
<text x="194.6" y="103.6">6</text>
<text x="209.4" y="104.7">1K</text>
<text x="293.9" y="103.4" transform="rotate(-90 293.9 103.4)">0.1uF</text>
<text x="296.8" y="103.6" transform="rotate(-90 296.8 103.6)">C12</text>
<text x="35.1" y="111.8">12V</text>
<text x="50.5" y="111.3">1</text>
<text x="53.8" y="108.5">FUSE1</text>
<text x="62.5" y="111.3">2</text>
<text x="79.2" y="109.3">VIN</text>
<text x="83.6" y="111.3">1</text>
<text x="83.6" y="113.8">2</text>
<text x="87.5" y="108.2">U5</text>
<text x="93" y="111.3">3</text>
<text x="93" y="113.8">4</text>
<text x="95.6" y="108.8">0V</text>
<text x="118.4" y="111.8">SGND</text>
<text x="143.8" y="109.7">UART6_TX</text>
<text x="159.8" y="111.3">1</text>
<text x="163.1" y="109.5">R20</text>
<text x="169.2" y="111.3">2V2+4</text>
<text x="187.6" y="112.6">GND</text>
<text x="194.6" y="111.3">5</text>
<text x="49.2" y="117.4">FUSE-1206MIL</text>
<text x="72.5" y="118.9" transform="rotate(-90 72.5 118.9)">0.1uF</text>
<text x="76.7" y="118.1" transform="rotate(-90 76.7 118.1)">C1</text>
<text x="78.7" y="116.9">GND</text>
<text x="94.1" y="116.9">+VOUT</text>
<text x="162.9" y="117.4">330</text>
<text x="169.4" y="116.9">ISOLATOR-OPTO-HCPL2630-2</text>
<text x="205" y="115.3">PGND</text>
<text x="77.4" y="120.7">ISOLATOR-DCDC-B1209S</text>
<text x="110.5" y="124.5">0.1uF</text>
<text x="110.7" y="121.7">C2</text>
<text x="221.8" y="123.4">U8</text>
<text x="233.8" y="125">V1+</text>
<text x="245" y="124.7">R3</text>
<text x="279.2" y="125.2">+5V</text>
<text x="313.8" y="121">URAT4_485</text>
<text x="317.2" y="123.7">U17</text>
<text x="40.7" y="129.5">PGND</text>
<text x="177.3" y="127">S5V</text>
<text x="195.1" y="131.1">1</text>
<text x="198.6" y="129.8">R83</text>
<text x="204.7" y="131.6">2</text>
<text x="213.1" y="126.5">8</text>
<text x="216.7" y="127.8">VCC</text>
<text x="232.7" y="126.5">1</text>
<text x="241" y="126.5">1</text>
<text x="250.4" y="126.5">2</text>
<text x="302" y="126.2">1</text>
<text x="302" y="129">2</text>
<text x="302" y="131.6">3</text>
<text x="305.6" y="127.8">VCC</text>
<text x="305.6" y="130.3">TXD</text>
<text x="316.1" y="130.3">A+</text>
<text x="321.6" y="129">7</text>
<text x="321.6" y="131.6">6</text>
<text x="324.1" y="127">UART4_A+</text>
<text x="196.1" y="137.4">R85</text>
<text x="199.3" y="135">1K</text>
<text x="213.1" y="134.1">7</text>
<text x="214.6" y="137.4">C4</text>
<text x="216.7" y="135.4">VOUT1</text>
<text x="232.7" y="134.1">2V1-</text>
<text x="244.2" y="132.7">330</text>
<text x="302" y="134.1">4</text>
<text x="305.6" y="132.9">RXD</text>
<text x="305.6" y="135.4">GND</text>
<text x="314.6" y="135.4">GND</text>
<text x="316.9" y="132.9">B-</text>
<text x="321.6" y="134.1">5</text>
<text x="325.9" y="136.4">UART4_B-</text>
<text x="193" y="138.7">1</text>
<text x="197" y="143.1">1K</text>
<text x="202.2" y="139.2">2</text>
<text x="213.1" y="141.7">6</text>
<text x="214.6" y="139.8">0.1uF</text>
<text x="216.7" y="143">VOUT2</text>
<text x="232.7" y="141.7">3V2-</text>
<text x="242.8" y="138.2">PGND</text>
<text x="242.8" y="140.5">PGND</text>
<text x="274.4" y="142.2">PGND</text>
<text x="299.8" y="139.8">MODULE-232-485-A+B-</text>
<text x="40.6" y="147.3">UART3_TX</text>
<text x="40.6" y="149.9">UART5_TX</text>
<text x="63.2" y="144.3">1</text>
<text x="63.2" y="146.8">2</text>
<text x="63.2" y="149.4">3</text>
<text x="66.8" y="145.6">NC</text>
<text x="66.8" y="148.1">PC_10</text>
<text x="95.5" y="148.1">PC_9</text>
<text x="97.8" y="145.6">NC</text>
<text x="103.1" y="149.4">43</text>
<text x="103.1" y="146.8">42</text>
<text x="103.1" y="144.3">41</text>
<text x="115.8" y="149.9">GPIO_IN_3</text>
<text x="139.5" y="149.9">UART3_RX</text>
<text x="162.3" y="149.4">2</text>
<text x="167.2" y="146.3">NOT2</text>
<text x="176.8" y="149.4">1</text>
<text x="190.6" y="149.9">SGND</text>
<text x="213.1" y="149.4">5</text>
<text x="232.7" y="149.4">4V2+1</text>
<text x="242.5" y="147.6">R4</text>
<text x="247.9" y="149.4">2</text>
<text x="293.6" y="145.8" transform="rotate(-90 293.6 145.8)">0.1uF</text>
<text x="296" y="144" transform="rotate(-90 296 144)">C13</text>
<text x="63.2" y="151.9">4</text>
<text x="63.2" y="154.4">5</text>
<text x="66.8" y="150.7">PC_12</text>
<text x="66.8" y="153.2">VDD</text>
<text x="66.8" y="155.7">BOOT0</text>
<text x="94.8" y="155.7">AVDD</text>
<text x="95.5" y="153.2">PB_9</text>
<text x="95.5" y="150.7">PB_8</text>
<text x="103.1" y="154.4">45</text>
<text x="103.1" y="151.9">44</text>
<text x="115.8" y="152.4">GPIO_IN_4</text>
<text x="139.5" y="152.4">UART5_RX</text>
<text x="139.5" y="154.9">UART4_RX</text>
<text x="162.3" y="151.9">4</text>
<text x="162.3" y="154.4">6</text>
<text x="165.9" y="150.7">1Y</text>
<text x="165.9" y="153.2">2Y</text>
<text x="165.9" y="155.7">3Y</text>
<text x="171.8" y="150.7">1A</text>
<text x="171.8" y="153.2">2A</text>
<text x="171.8" y="155.7">3A</text>
<text x="176.8" y="151.9">3</text>
<text x="176.8" y="154.4">5</text>
<text x="207.5" y="155">ISOLATOR-OPTO-HCPL2630-2</text>
<text x="216.7" y="150.7">GND</text>
<text x="241.6" y="155.5">330</text>
<text x="63.2" y="157">6</text>
<text x="63.2" y="159.5">7</text>
<text x="66.8" y="158.3">NC</text>
<text x="66.8" y="160.8">NC</text>
<text x="95.5" y="160.8">PA_5</text>
<text x="96.1" y="158.3">GND</text>
<text x="103.1" y="159.5">47</text>
<text x="103.1" y="157">46</text>
<text x="115.8" y="157.5">SGND</text>
<text x="139.5" y="157.5">UART6_RX</text>
<text x="161" y="159.5">10</text>
<text x="162.3" y="157">8</text>
<text x="165.9" y="160.8">5Y</text>
<text x="165.9" y="158.3">4Y</text>
<text x="171.8" y="160.8">5A</text>
<text x="171.8" y="158.3">4A</text>
<text x="176.8" y="159.5">11</text>
<text x="176.8" y="157">9</text>
<text x="307.2" y="157.6">URAT6_485</text>
<text x="312.1" y="161">U23</text>
<text x="61.9" y="167.1">10</text>
<text x="63.2" y="162.1">8</text>
<text x="63.2" y="164.6">9</text>
<text x="66.8" y="163.4">PA_13</text>
<text x="66.8" y="165.9">PA_14</text>
<text x="95.5" y="165.9">PA_7</text>
<text x="95.5" y="163.4">PA_6</text>
<text x="103.1" y="167.1">50</text>
<text x="103.1" y="164.6">49</text>
<text x="103.1" y="162.1">48</text>
<text x="115.8" y="167.6">I2C1_SCL</text>
<text x="115.8" y="162.6">GPIO_IN_5</text>
<text x="115.8" y="165.1">GPIO_IN_6</text>
<text x="161" y="164.6">14</text>
<text x="161" y="162.1">12</text>
<text x="165.9" y="165.9">VCCGND</text>
<text x="165.9" y="163.4">6Y</text>
<text x="171.8" y="163.4">6A</text>
<text x="176.8" y="164.6">7</text>
<text x="176.8" y="162.1">13</text>
<text x="221.2" y="166.6">U16</text>
<text x="241.8" y="167.9">R21</text>
<text x="281.8" y="163.3">+5V</text>
<text x="304.5" y="164.6">1</text>
<text x="304.5" y="167.1">2</text>
<text x="308.1" y="165.9">VCC</text>
<text x="324.1" y="167.1">7</text>
<text x="328.4" y="165.1">UART6_A+</text>
<text x="45.8" y="172.7">SGND</text>
<text x="61.9" y="172.2">11</text>
<text x="66.8" y="168.4">PA_15</text>
<text x="66.8" y="173.3">GND</text>
<text x="81.6" y="173.2">U4</text>
<text x="95.5" y="173.5">PC_7</text>
<text x="95.5" y="168.4">PB_6</text>
<text x="103.1" y="172.2">51</text>
<text x="115.8" y="172.7">UART6_RX</text>
<text x="148.1" y="168.9">S5V</text>
<text x="158.8" y="170.3">IC-74LS05-INVERTER</text>
<text x="189.2" y="168.1">S5V</text>
<text x="198.6" y="173">R87</text>
<text x="213.1" y="169.7">8</text>
<text x="216.7" y="171">VCC</text>
<text x="232.7" y="169.7">1</text>
<text x="233.8" y="168.2">V1+</text>
<text x="238.5" y="169.7">1</text>
<text x="242.1" y="173.6">330</text>
<text x="247.9" y="169.7">2</text>
<text x="304.5" y="169.7">3</text>
<text x="304.5" y="172.2">4</text>
<text x="308.1" y="168.4">TXD</text>
<text x="308.1" y="171">RXD</text>
<text x="308.1" y="173.5">GND</text>
<text x="317.1" y="173.5">GND</text>
<text x="318.7" y="168.4">A+</text>
<text x="319.5" y="171">B-</text>
<text x="324.1" y="169.7">6</text>
<text x="324.1" y="172.2">5</text>
<text x="329.2" y="174">UART6_B-</text>
<text x="41.1" y="175.3">I2C1_SDA</text>
<text x="61.9" y="174.8">12</text>
<text x="61.9" y="177.3">13</text>
<text x="61.9" y="179.8">14</text>
<text x="66.8" y="176.1">PB_7</text>
<text x="66.8" y="178.6">PC_13</text>
<text x="95.5" y="178.6">PA_8</text>
<text x="95.5" y="176.1">PA_9</text>
<text x="103.1" y="179.8">54</text>
<text x="103.1" y="177.3">53</text>
<text x="103.1" y="174.8">52</text>
<text x="115.8" y="175.3">GPIO_IN_7</text>
<text x="115.8" y="177.8">GPIO_IN_8</text>
<text x="172.3" y="176.8">SGND</text>
<text x="194.8" y="174.5">1</text>
<text x="199.3" y="177.6">1K</text>
<text x="204.7" y="174.8">2</text>
<text x="213.1" y="177.3">7</text>
<text x="216.7" y="178.6">VOUT1</text>
<text x="232.7" y="177.3">2V1-</text>
<text x="302.3" y="177.9">MODULE-232-485-A+B-</text>
<text x="61.9" y="182.4">15</text>
<text x="61.9" y="184.9">16</text>
<text x="66.8" y="181.1">PC_14</text>
<text x="66.8" y="183.7">PC_15</text>
<text x="94.1" y="181.1">PB_10</text>
<text x="95.5" y="183.7">PB_4</text>
<text x="103.1" y="184.9">56</text>
<text x="103.1" y="182.4">55</text>
<text x="115.8" y="182.9">GPIO_IN_1</text>
<text x="115.8" y="185.4">GPIO_IN_2</text>
<text x="115.8" y="180.3">GPIO_IN_10</text>
<text x="192.8" y="182.4">1</text>
<text x="196.1" y="180.6">R89</text>
<text x="196.7" y="185.5">1K</text>
<text x="202.2" y="182.4">2</text>
<text x="213.1" y="184.9">6</text>
<text x="214.6" y="180.6">C8</text>
<text x="214.6" y="183">0.1uF</text>
<text x="232.7" y="184.9">3V2-</text>
<text x="242.8" y="181.4">PGND</text>
<text x="242.8" y="183.6">PGND</text>
<text x="274.4" y="180.3">PGND</text>
<text x="293.6" y="182.6" transform="rotate(-90 293.6 182.6)">0.1uF</text>
<text x="297.5" y="182.1" transform="rotate(-90 297.5 182.1)">C14</text>
<text x="61.9" y="187.5">17</text>
<text x="61.9" y="190">18</text>
<text x="66.8" y="186.2">PH_0</text>
<text x="66.8" y="188.8">PH_1</text>
<text x="66.8" y="191.3">VBAT</text>
<text x="94.1" y="191.3">PA_10</text>
<text x="95.5" y="188.8">PB_3</text>
<text x="95.5" y="186.2">PB_5</text>
<text x="103.1" y="190">58</text>
<text x="103.1" y="187.5">57</text>
<text x="115.8" y="190.5">GPIO_IN_9</text>
<text x="216.7" y="186.2">VOUT2</text>
<text x="241.8" y="190.8">R22</text>
<text x="37.7" y="193">GPIO_OUT_1</text>
<text x="37.7" y="195.6">GPIO_OUT_2</text>
<text x="61.9" y="192.5">19</text>
<text x="61.9" y="195.1">20</text>
<text x="66.8" y="193.8">PC_2</text>
<text x="66.8" y="196.4">PC_3</text>
<text x="95.5" y="196.4">PA_3</text>
<text x="95.5" y="193.8">PA_2</text>
<text x="103.1" y="195.1">60</text>
<text x="103.1" y="192.5">59</text>
<text x="190.6" y="193">SGND</text>
<text x="213.1" y="192.5">5</text>
<text x="216.7" y="193.8">GND</text>
<text x="232.7" y="192.5">4V2+1</text>
<text x="242.1" y="196.2">330</text>
<text x="247.9" y="192.5">2</text>
<text x="61.9" y="202.7">21</text>
<text x="69.5" y="200.2">MCU-NUCLEO-STM32F446</text>
<text x="103.1" y="202.7">61</text>
<text x="207.5" y="198.2">ISOLATOR-OPTO-HCPL2630-2</text>
<text x="40.5" y="205.7">UART3_RX</text>
<text x="40.5" y="208.3">UART5_RX</text>
<text x="61.9" y="205.2">22</text>
<text x="61.9" y="207.8">23</text>
<text x="66.8" y="204">NC</text>
<text x="66.8" y="206.5">PC_11</text>
<text x="66.8" y="209.1">PD_2</text>
<text x="95.5" y="209.1">PC_6</text>
<text x="95.5" y="206.5">PC_8</text>
<text x="97.8" y="204">NC</text>
<text x="103.1" y="207.8">63</text>
<text x="103.1" y="205.2">62</text>
<text x="115.8" y="208.3">UART6_TX</text>
<text x="115.8" y="205.7">GPIO_OUT_9</text>
<text x="45.8" y="213.4">SGND</text>
<text x="61.9" y="210.3">24</text>
<text x="61.9" y="212.9">25</text>
<text x="61.9" y="215.4">26</text>
<text x="66.8" y="211.6">E5V</text>
<text x="66.8" y="214.2">GND</text>
<text x="95.5" y="211.6">PC_5</text>
<text x="96.5" y="214.2">U5V</text>
<text x="103.1" y="215.4">66</text>
<text x="103.1" y="212.9">65</text>
<text x="103.1" y="210.3">64</text>
<text x="115.8" y="210.8">GPIO_OUT_7</text>
<text x="61.9" y="217.9">27</text>
<text x="61.9" y="220.5">28</text>
<text x="66.8" y="216.7">NC</text>
<text x="66.8" y="219.2">IOREF</text>
<text x="66.8" y="221.8">RESET</text>
<text x="94.1" y="221.8">PA_11</text>
<text x="94.1" y="219.2">PA_12</text>
<text x="97.8" y="216.7">NC</text>
<text x="103.1" y="220.5">68</text>
<text x="103.1" y="217.9">67</text>
<text x="115.8" y="221">CAN1_RX</text>
<text x="115.8" y="218.4">CAN1_TX</text>
<text x="45.7" y="223.5">S3.3V</text>
<text x="47.8" y="226.1">S5V</text>
<text x="61.9" y="223">29</text>
<text x="61.9" y="225.6">30</text>
<text x="66.8" y="224.3">3V3</text>
<text x="66.8" y="226.9">5V</text>
<text x="94.1" y="224.3">PB_12</text>
<text x="97.8" y="226.9">NC</text>
<text x="103.1" y="225.6">70</text>
<text x="103.1" y="223">69</text>
<text x="115.8" y="223.5">GPIO_OUT_10</text>
<text x="145.3" y="224.3">S5V</text>
<text x="172.5" y="227.6">U6</text>
<text x="45.8" y="231.1">SGND</text>
<text x="45.8" y="233.7">SGND</text>
<text x="61.9" y="230.6">31</text>
<text x="61.9" y="233.2">32</text>
<text x="66.8" y="231.9">GND</text>
<text x="96.1" y="231.9">GND</text>
<text x="103.1" y="233.2">72</text>
<text x="103.1" y="230.6">71</text>
<text x="115.8" y="231.1">SGND</text>
<text x="144.3" y="229.1">CAN1_TX</text>
<text x="164.8" y="230.6">1</text>
<text x="164.8" y="233.2">2</text>
<text x="168.4" y="231.2">VCC</text>
<text x="168.4" y="233.7">CAN_TXD</text>
<text x="181.6" y="230.9">CAN_H</text>
<text x="181.9" y="233.2">6</text>
<text x="189.5" y="232.2">CAN_H</text>
<text x="61.9" y="235.7">33</text>
<text x="61.9" y="238.3">34</text>
<text x="66.8" y="234.5">GND</text>
<text x="66.8" y="237">VIN</text>
<text x="66.8" y="239.6">NC</text>
<text x="94.1" y="239.6">PB_15</text>
<text x="95.5" y="237">PB_1</text>
<text x="95.5" y="234.5">PB_2</text>
<text x="103.1" y="238.3">74</text>
<text x="103.1" y="235.7">73</text>
<text x="144.4" y="234.7">CAN1_RX</text>
<text x="164.8" y="235.7">3</text>
<text x="164.8" y="238.3">4</text>
<text x="168.1" y="238.5">GND</text>
<text x="168.4" y="236">CAN_RXD</text>
<text x="181.8" y="238.3">CAN_L</text>
<text x="181.9" y="235.7">5</text>
<text x="190.8" y="239.8">CAN_L</text>
<text x="40.5" y="243.8">UART4_RX</text>
<text x="40.6" y="241.3">UART4_TX</text>
<text x="61.9" y="240.8">35</text>
<text x="61.9" y="243.3">36</text>
<text x="61.9" y="245.9">37</text>
<text x="66.8" y="244.6">PA_1</text>
<text x="67.1" y="242.1">PA_0</text>
<text x="94.1" y="244.6">PB_13</text>
<text x="94.1" y="242.1">PB_14</text>
<text x="103.1" y="245.9">77</text>
<text x="103.1" y="243.3">76</text>
<text x="103.1" y="240.8">75</text>
<text x="148.6" y="241">0.1uF</text>
<text x="151.9" y="243.4">C10</text>
<text x="167.5" y="244.2">MODULE-TJA1050-CANBUS</text>
<text x="37.7" y="251.5">GPIO_OUT_4</text>
<text x="37.7" y="246.4">GPIO_OUT_5</text>
<text x="37.7" y="248.9">GPIO_OUT_6</text>
<text x="61.9" y="248.4">38</text>
<text x="61.9" y="251">39</text>
<text x="66.8" y="247.2">PA_4</text>
<text x="66.8" y="249.7">PB_0</text>
<text x="94.7" y="247.2">AGND</text>
<text x="95.5" y="249.7">PC_4</text>
<text x="103.1" y="251">79</text>
<text x="103.1" y="248.4">78</text>
<text x="115.8" y="248.9">GPIO_OUT_8</text>
<text x="144.1" y="246.4">SGND</text>
<text x="37.7" y="254">GPIO_OUT_3</text>
<text x="61.9" y="253.5">40</text>
<text x="66.8" y="252.3">PC_1</text>
<text x="66.8" y="254.8">PC_0</text>
<text x="97.8" y="254.8">NC</text>
<text x="97.8" y="252.3">NC</text>
<text x="103.1" y="253.5">80</text>
</g>
</svg>
